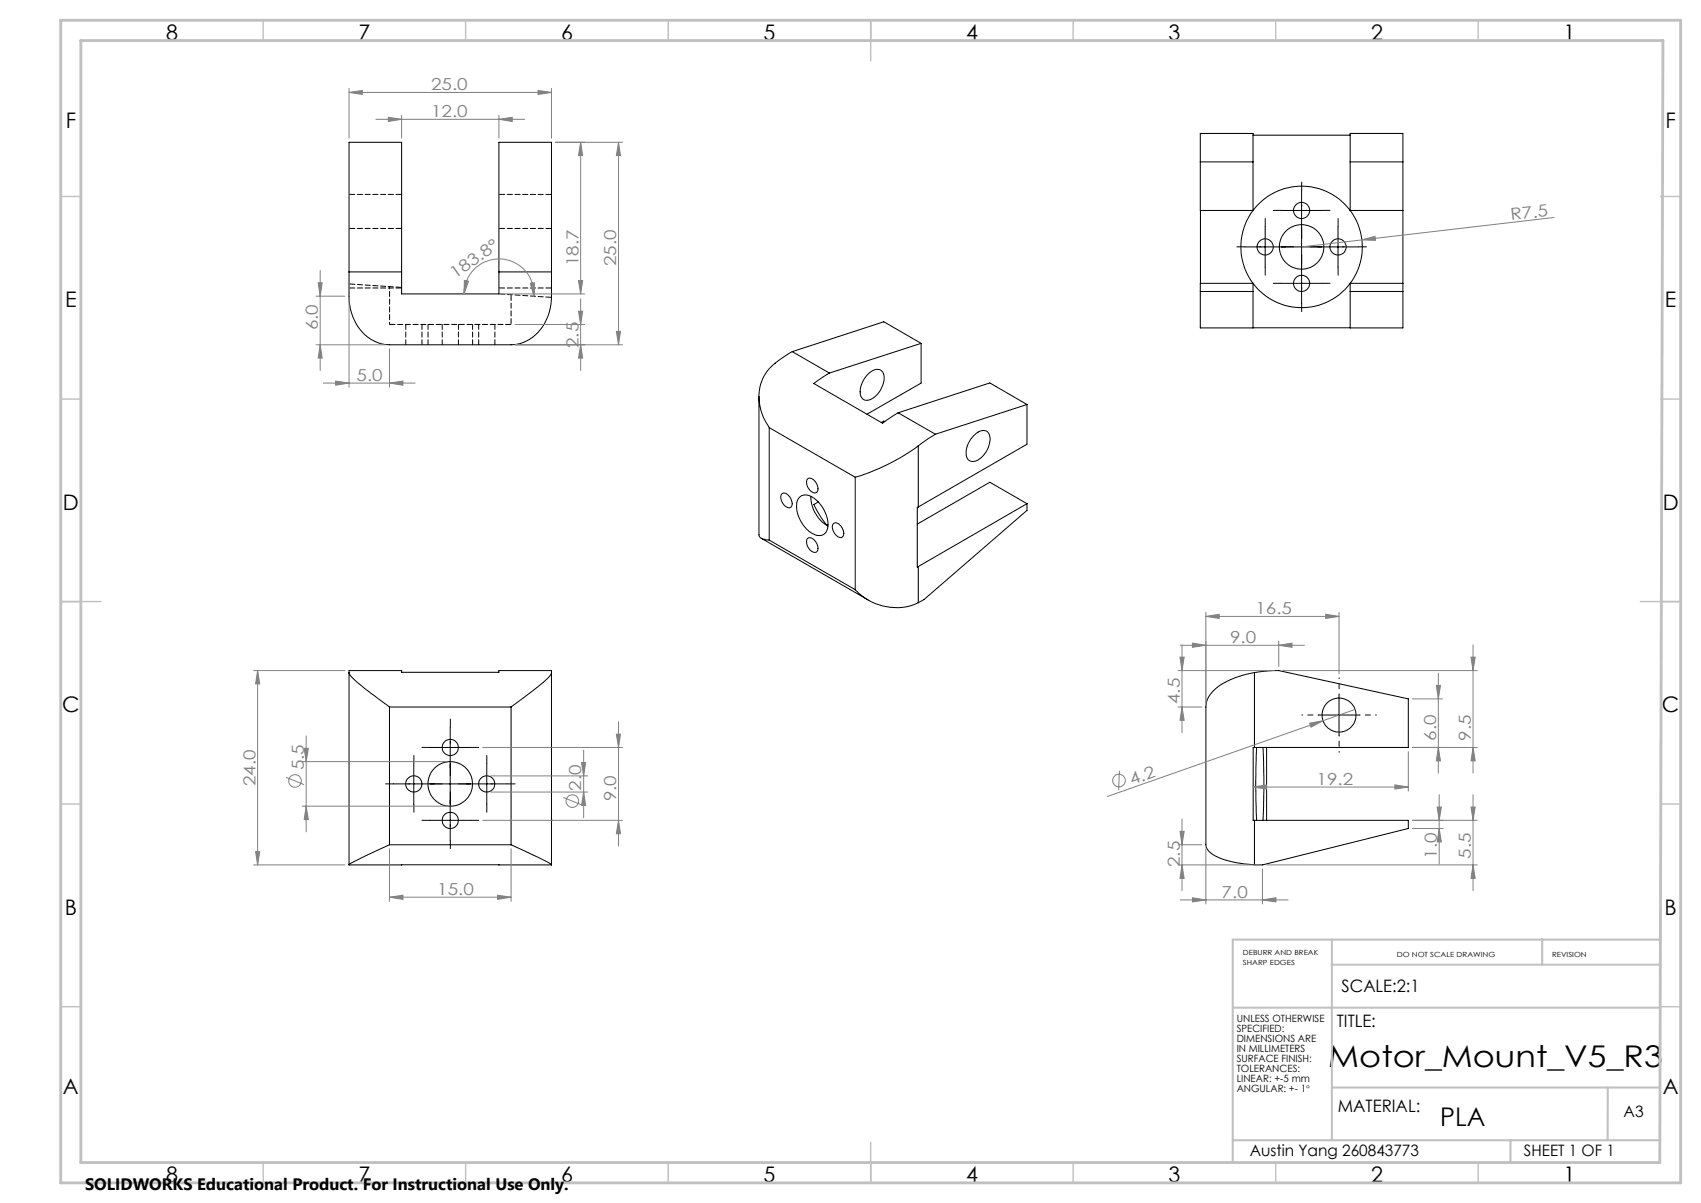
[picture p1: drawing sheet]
<svg xmlns="http://www.w3.org/2000/svg" width="420mm" height="297mm" viewBox="0 0 420 297" stroke-linecap="round" stroke-linejoin="round" font-family="sans-serif">
<g fill="none" stroke="#000" stroke-width=".25">
<path d="M296.4 32.9h13v19.1h-13zM296.4 40h13M309.4 33.4h24M333.4 40h13M296.4 52v18M309.4 52a15 15 0 0 0 0 18M309.4 52a15 15 0 0 1 24 0M312.4 55.9v10.1M316.4 52h10M321.4 47v28M330.4 55.9v10.1M333.4 52a15 15 0 0 1 0 18"/>
<path d="M333.4 52h13M333.4 52v-19.1h13v48.1h-13v-11M86.2 67.1v1.2a27.8 27.8 0 0 0 .9 9.8 10.2 10.2 0 0 0 9.1 7h30a10.6 10.6 0 0 0 9.7-8.9l.2-2 .1-7.1M86.2 67.1v-32h13v32M86.2 67.1h13M99.2 67.1v5.5h24v-5.5M123.2 67.1v-32h13v32M123.2 67.1h13M296.4 70h13v11h-13zM296.4 72h13M307.4 61h28M309.4 70a15 15 0 0 0 24 0"/>
<path d="M316.4 70h10M333.4 70h13M333.4 72h13M187.4 97.9v34.2l.2 .5 .4 .3 1.9 .4M195.6 86.8a17.2 17.2 0 0 0-7.1 6.3 12.3 12.3 0 0 0 1.4 12.5M195.6 86.8l9.2 5.3M204.8 92.1l-3.9 2.6 17 9.8 3.9-2.6M214.3 92.4a2.48 2.48 0 0 1 3.5-.8 4.3 4.3 0 0 1-.5 4.8 3.8 3.8 0 0 1-3.9 2.3 3.2 3.2 0 0 1-.5-4.2zM227.4 84.8v9.8l-13.3 7.7M227.4 84.8l-22.6 7.3M227.4 84.8l-9.2-5.4-22.6 7.4M253.6 99.9l-22.6 7.3"/>
<path d="M253.6 99.9v9.8l-26.9 15.5M253.6 99.9l-9.2-5.4-22.6 7.4M309.4 80.9h24M189.9 105.6l21.3 12.2M189.9 105.6v27.7M199.5 118.2a2.07 2.07 0 0 1 2.4 1.9 1 1 0 0 1 0 1.2 1 1 0 0 1-1.1 .3 2.57 2.57 0 0 1-1.3-3.4zM211.2 117.8v27.8M218.4 104.1l-.2-.1-.6 .3M221.8 101.9l9.2 5.3M226.7 110.1a50.7 50.7 0 0 1-15.5 7.7M226.7 110.1v15.1M231 107.2l-4.3 2.9"/>
<path d="M240.5 107.5a2.48 2.48 0 0 1 3.4-.8 5.1 5.1 0 0 1-1.3 6 2.6 2.6 0 0 1-3.6 .8 5 5 0 0 1 1.5-6zM188 132.9l26.3 15.2M189.9 133.3l21.3 12.3M193.1 121.9a1.81 1.81 0 0 1 2.3 1.5 1.16 1.16 0 0 1 .2 1.2 1.16 1.16 0 0 1-.9 .8 2.72 2.72 0 0 1-1.7-3.4zM197.4 122.8a2.72 2.72 0 0 1 3.6 .2 8.2 8.2 0 0 1 3.3 7.7 2.29 2.29 0 0 1-3.7 1 8.1 8.1 0 0 1-3.7-8zM199.5 132.9a2.08 2.08 0 0 1 2.4 1.9 1.06 1.06 0 0 1-.9 1.6 2.54 2.54 0 0 1-1.5-3.5zM200.2 122.6a8.3 8.3 0 0 0 4.2 7.3M202 123.9l-1.1 .7 1.9 3.3 1.4 1.8M205.7 129.4a1.4 1.4 0 0 1 2.1 .8 1.57 1.57 0 0 1-.2 2.5 2.6 2.6 0 0 1-1.9-3.3zM226.7 125.2l-.2 .1v14.7l.2-.1M226.7 139.9v8.9M253.6 124.4v1.6l-25.5 22-1.4 .8"/>
<path d="M253.6 124.4l-9.2-5.3-17.9 10.3M253.6 124.4l-26.9 15.5M211.2 145.6a13.6 13.6 0 0 0 15.5 3.2M86.2 166a9 9 0 0 0 3.3 3.5l6.7 5.1M86.2 166v-.4h13v.4h24v-.4h13v.4M86.2 166v47.5M96.2 174.6v34M96.2 174.6h30M111.2 179.5v28M126.2 174.6v34M136.2 166a9 9 0 0 1-3.4 3.5l-6.6 5.1M136.2 166v47.5"/>
<path d="M309.7 166a19.5 19.5 0 0 0-10.2 4.6l-.5 .6a5.2 5.2 0 0 0-1.3 3.4v34a4.3 4.3 0 0 0 3 3 25.8 25.8 0 0 0 9 1.9M309.7 166l3.6-.4h2.4l32 6.9v12h-38M309.7 166v18.5M325.6 176.5h10M330.6 171.6v9.9M97.2 193.5h28M102.2 188.6v9.9M106.2 184.5h10M120.2 188.6v9.9M136.2 184.5h.1M309.7 184.5h-.3v18h.3M310.3 184.5l-.2 8.1 .2 9.9"/>
<path d="M311.9 184.5l.2 7.1-.2 10.9M312.7 184.5v18M86.2 213.5h.1M86.2 213.5h50M96.2 208.6l-6.3 2.9-3.7 2M96.2 208.6h30M99.2 213.5h.1M106.2 202.5h10M123.2 213.5h.1M126.2 208.6l6.6 3 3.4 1.9M136.2 213.5h.1M136.2 202.5h.1"/>
<path d="M309.7 202.5h38v2l-36 9h-2M309.7 202.5v11"/>
<circle cx="321.4" cy="52" r="2"/>
<circle cx="312.4" cy="61" r="2"/>
<circle cx="321.4" cy="70" r="2"/>
<circle cx="321.4" cy="61" r="5.5"/>
<circle cx="330.4" cy="61" r="2.01"/>
<circle cx="330.6" cy="176.5" r="4.2"/>
<circle cx="102.2" cy="193.5" r="2"/>
<circle cx="111.2" cy="193.5" r="5.5"/>
<circle cx="111.2" cy="184.5" r="2"/>
<circle cx="120.2" cy="193.5" r="2"/>
<circle cx="111.2" cy="202.5" r="2.01"/>
</g>
<path d="M86.2 56.4h13M99.2 48h-13M123.2 56.4h13M136.2 48h-13M86.2 71.1h13M123.2 71.1h13M96.2 80.1h30" fill="none" stroke="#000" stroke-width=".25" stroke-dasharray="1.3 .6" stroke-dashoffset="-.1"/>
<path d="M86.2 70.1l13 .9M123.2 72.6l13 .8M126.2 80.1v-7.3" fill="none" stroke="#000" stroke-width=".25" stroke-dasharray="1.3 .6" stroke-dashoffset="-.2"/>
<path d="M96.2 70.8v9.3" fill="none" stroke="#000" stroke-width=".25" stroke-dasharray="1.3 .6" stroke-dashoffset=".7"/>
<path d="M100.2 80.1v5M104.2 85.1v-5M105.7 80.1v5M109.2 80.1v5M113.2 85.1v-5M116.7 85.1v-5M118.2 80.1v5M122.2 85.1v-5" fill="none" stroke="#000" stroke-width=".25" stroke-dasharray="1.3 .6"/>
<g fill="none" stroke="#808080" stroke-width=".25">
<path d="M86.2 22.8l3.3-.5v1zM86.2 21.8v12.3M86.2 22.8h50M92.8 29.5h36.7M95.9 29l3.3 .5-3.3 .5zM99.2 28.5v5.6M123.2 29.5l3.3-.5v1zM123.2 28.5v5.6M132.9 22.3l3.3 .5-3.3 .5zM136.2 21.8v12.3M137.2 35.1h16.5M143.4 35.1v37.5"/>
<path d="M143.4 35.1l.5 3.3h-1.1zM152.7 35.1v50M152.7 35.1l.5 3.3h-1zM336.3 59.2l3.2-.9 .1 1zM336.3 59.2l-14.9 1.8M383.7 53.7l-47.4 5.5M78.1 73.1h7.1M78.6 69.8h1l-.5 3.3zM79.1 66.8v24.7M86.2 68.1v27.5M114.6 72.6a8.6 8.6 0 0 1 8.9-8.7 8.6 8.6 0 0 1 8.3 9.3M114.7 69.2l1 .2-1.1 3.2z"/>
<path d="M124.2 72.6h20.2M131 69.9l1-.1-.2 3.4zM142.8 76.8h1.1l-.5 3.3zM142.8 69.3h1.1l-.5 3.3zM143.4 73.8v17.7M78.1 85.1h17.1M79.1 85.1l.5 3.3h-1zM79.8 94.6h22.7M82.9 94.1l3.3 .5-3.3 .5zM96.2 94.6l3.3-.5v1zM96.2 86.1v9.5M127.2 85.1h26.5"/>
<path d="M127.2 80.1h17.2M143.4 85.1l.5 3.3h-1.1zM152.2 81.8h1l-.5 3.3zM291.4 159.3h30.7M291.9 159.2v21.7M294.4 158.8l3.3 .5-3.3 .5zM297.7 152.2l3.3-.5v1zM297.7 151.2v22.3M297.7 152.2h32.9M315.7 159.3l3.3-.5v1zM315.7 158.3v6.2M327.3 151.7l3.3 .5-3.3 .5z"/>
<path d="M330.6 151.2v15.1M363.7 159.2v31.7M62.6 165.6h22.6M63.6 165.6v47.9M63.6 165.6l.5 3.2h-1zM152.7 178.2v30.7M290.9 165.6h23.8M290.9 174.6h5.8M291.4 162.2h1l-.5 3.4zM291.9 174.6l.5 3.2h-1zM316.7 165.6h48M323.4 178.5l3.3-.6-3 1.6z"/>
<path d="M334.6 175.2l-61.2 21.4M348.7 172.5h7.5M354.6 169.2h1.1l-.6 3.3zM355.1 166.2v24.7M363.2 162.2h1l-.5 3.4zM70.6 191.9l4.5 1.8M74.6 188h35.6M74.6 199h35.6M75.1 184.7h1l-.5 3.3zM75.6 181.7v23.7M75.6 199l.5 3.3h-1zM119.2 184.5h34.5"/>
<path d="M121.2 191.6h23.9M121.2 195.5h23.9M139.1 196.9l4.4 1.8M143.6 188.2h1l-.5 3.4zM144.1 195.5l.5 3.4h-1zM144.1 185.2v16.7M152.2 181.3h1l-.5 3.2zM276.4 190.3l-.2 4.8M309.4 194.3l3.3-.5v1zM309.4 194.3h38.3M344.4 193.8l3.3 .5-3.3 .5zM347.7 185.6v9.7"/>
<path d="M348.7 184.5h16M354.9 199.2h1l-.5 3.3zM355.1 184.5l.6 3.4h-1.1zM355.4 196.2v17.1M363.2 199.2h1l-.5 3.3zM363.7 196.2v23.7M363.7 184.5l.5 3.4h-1zM62.6 213.5h22.6M63.1 210.3h1l-.5 3.2zM96.2 209.5v13M119.2 202.5h34.5M126.2 209.5v13"/>
<path d="M152.7 202.5l.5 3.3h-1zM290.9 213.5h19.8M290.9 208.6h5.8M291.4 205.2h1l-.5 3.4zM291.9 202.2v17.7M291.9 213.5l.5 3.3h-1zM297.7 209.5v13.7M311.7 214.6v8.6M312.7 213.5h52M348.7 202.5h16M348.7 204.5h7.7M355.4 204.5l.5 3.4h-1z"/>
<path d="M363.7 213.5l.5 3.3h-1zM96.2 221.5l3.3-.5v1zM96.2 221.5h30M122.9 221l3.3 .5-3.3 .5zM291.4 222.2h26.7M294.4 221.6l3.3 .6-3.3 .5zM311.7 222.2l3.3-.6v1.1z"/>
<circle cx="72.8" cy="192.8" r="1.55"/>
<circle cx="141.3" cy="197.8" r="1.55"/>
<circle cx="276.3" cy="192.7" r="1.54"/>
</g>
<g fill="none" stroke="#000" stroke-width=".25" stroke-dasharray="15.2 1.3 1.3 1.3">
<path d="M312.4 55.9v-2M316.4 51.9h-2M321.4 46.9v-2M321.4 56.9v2M321.4 50.9v-.5M326.4 51.9h2M330.4 55.9v-2M307.4 60.9h-2M311.4 60.9h-.5M312.4 65.9v2M316.4 69.9h-2M317.4 60.9h2"/>
<path d="M321.4 64.9v-2M321.4 74.9v2M321.4 70.9v.5M325.4 60.9h-2M326.4 69.9h2M330.4 65.9v2M331.4 60.9h.5M335.4 60.9h2M111.2 179.5v-2M97.2 193.5h-2M101.2 193.5h-.5M102.2 188.5v-2"/>
<path d="M102.2 198.5v2M106.2 184.5h-2M107.2 193.5h2M111.2 197.5v-2M111.2 189.5v2M111.2 183.5v-.5M115.2 193.5h-2M116.2 184.5h2M120.2 188.5v-2M120.2 198.5v2M121.2 193.5h.5M125.2 193.5h2"/>
<path d="M106.2 202.5h-2M111.2 207.5v2M111.2 203.5v.5M116.2 202.5h2"/>
</g>
<path d="M325.6 176.5h-4.2M330.6 171.5v-4.2M335.6 176.5h4.2M330.6 181.5v4.2" fill="none" stroke="#000" stroke-width=".25" stroke-dasharray="15.2 1.3 1.3 1.3" stroke-dashoffset="15"/>
<g fill="none" stroke="#c0c0c0" stroke-width=".35">
<path d="M65 5v5M115 5v5M165 5v5M215 5v10M265 5v5M315 5v5M365 5v5M15 48.5h5M410 48.5h5M15 98.5h5M410 98.5h5M15 148.5h10"/>
<path d="M405 148.5h10M15 198.5h5M410 198.5h5M15 248.5h5M410 248.5h5M65 287v5M115 287v5M165 287v5M215 282v10M265 287v5M315 287v5M365 287v5"/>
</g>
<path d="M328.8 238.2h81.2M328.9 231.9v49.6M380.8 231.8v6.4M410 232h-105.6v55M304.4 248.8h105.6M328.9 268.5h81M397 268.5l-.1 13M304.4 281.5h105.6M373 281.5v5.5" fill="none" stroke="#c0c0c0" stroke-width=".5"/>
<path d="M15 5h400v287h-400zM20 10h390.6l-.8 277h-389.8z" fill="none" stroke="#c0c0c0" stroke-width=".7"/>
<g fill="#808080">
<path d="M336.3 59.2l3.2-.9 .1 1z"/>
<path d="M323.4 178.5l3.3-.6-3 1.6z"/>
<path d="M327.3 151.7l3.3 .5-3.3 .5zM297.7 152.2l3.3-.5v1zM311.7 222.2l3.3-.6v1.1zM294.4 221.6l3.3 .6-3.3 .5zM96.2 94.6l3.3-.5v1zM82.9 94.1l3.3 .5-3.3 .5z"/>
<path d="M96.2 221.5l3.3-.5v1zM122.9 221l3.3 .5-3.3 .5zM309.4 194.3l3.3-.5v1zM344.4 193.8l3.3 .5-3.3 .5zM294.4 158.8l3.3 .5-3.3 .5zM315.7 159.3l3.3-.5v1zM95.9 29l3.3 .5-3.3 .5zM123.2 29.5l3.3-.5v1zM86.2 22.8l3.3-.5v1zM132.9 22.3l3.3 .5-3.3 .5z"/>
<path d="M114.7 69.2l1 .2-1.1 3.2zM131 69.9l1-.1-.2 3.4z"/>
<path d="M355.1 184.5l.6 3.4h-1.1zM354.6 169.2h1.1l-.6 3.3zM355.4 204.5l.5 3.4h-1zM354.9 199.2h1l-.5 3.3zM291.9 213.5l.5 3.3h-1zM291.4 205.2h1l-.5 3.4zM79.1 85.1l.5 3.3h-1zM78.6 69.8h1l-.5 3.3z"/>
<path d="M63.6 165.6l.5 3.2h-1zM63.1 210.3h1l-.5 3.2zM143.6 188.2h1l-.5 3.4zM144.1 195.5l.5 3.4h-1zM152.2 181.3h1l-.5 3.2zM152.7 202.5l.5 3.3h-1zM75.1 184.7h1l-.5 3.3zM75.6 199l.5 3.3h-1zM363.2 199.2h1l-.5 3.3zM363.7 213.5l.5 3.3h-1zM363.2 162.2h1l-.5 3.4zM363.7 184.5l.5 3.4h-1zM291.4 162.2h1l-.5 3.4zM291.9 174.6l.5 3.2h-1zM142.8 76.8h1.1l-.5 3.3zM143.4 85.1l.5 3.3h-1.1zM143.4 35.1l.5 3.3h-1.1zM142.8 69.3h1.1l-.5 3.3zM152.7 35.1l.5 3.3h-1zM152.2 81.8h1l-.5 3.3z"/>
</g>
<text font-size="7.4" x="328" y="263.3">Motor_Mount_V5_R3</text>
<text font-size="6.3" x="355.6" y="278">PLA</text>
<g font-size="5.3">
<text x="41" y="9.9">8</text>
<text x="88.5" y="9.9">7</text>
<text x="138.5" y="9.9">6</text>
<text x="188.5" y="9.9">5</text>
<text x="238.5" y="9.9">4</text>
<text x="288.5" y="9.9">3</text>
<text x="338.5" y="9.9">2</text>
<text x="386" y="9.9">1</text>
<text x="16.2" y="31.6">F</text>
<text x="411.2" y="31.6">F</text>
<text x="16.1" y="75.9">E</text>
<text x="411.1" y="75.9">E</text>
<text x="15.5" y="125.9">D</text>
<text x="410.5" y="125.9">D</text>
<text x="15.4" y="175.9">C</text>
<text x="410.4" y="175.9">C</text>
<text x="16" y="225.9">B</text>
<text x="411" y="225.9">B</text>
<text x="15.5" y="270.1">A</text>
<text x="410.5" y="270.1">A</text>
<text x="41" y="291.9">8</text>
<text x="88.5" y="291.9">7</text>
<text x="138.5" y="291.9">6</text>
<text x="188.5" y="291.9">5</text>
<text x="238.5" y="291.9">4</text>
<text x="288.5" y="291.9">3</text>
<text x="338.5" y="291.9">2</text>
<text x="386" y="291.9">1</text>
</g>
<g font-size="4.2">
<text x="331.3" y="244.9">SCALE:2:1</text>
<text x="330.1" y="253.5">TITLE:</text>
<text x="330.3" y="274.5">MATERIAL:</text>
</g>
<g font-size="4.1" fill="#808080">
<text x="106.4" y="22.2">25.0</text>
<text x="106.4" y="28.9">12.0</text>
<text x="373.1" y="54.3" transform="rotate(-7 373.1 54.3)">R7.5</text>
<text x="142.8" y="65.7" transform="rotate(-90 142.8 65.7)">18.7</text>
<text x="152.1" y="65.7" transform="rotate(-90 152.1 65.7)">25.0</text>
<text x="112.4" y="68.9" transform="rotate(-35 112.4 68.9)">183.8°</text>
<text x="78.5" y="81.6" transform="rotate(-90 78.5 81.6)">6.0</text>
<text x="142.8" y="85.9" transform="rotate(-90 142.8 85.9)">2.5</text>
<text x="88" y="94">5.0</text>
<text x="310" y="151.6">16.5</text>
<text x="303.7" y="158.7">9.0</text>
<text x="291.3" y="173.8" transform="rotate(-90 291.3 173.8)">4.5</text>
<text x="354.6" y="182.8" transform="rotate(-90 354.6 182.8)">6.0</text>
<text x="363.2" y="182.8" transform="rotate(-90 363.2 182.8)">9.5</text>
<text x="75" y="190.2" transform="rotate(-90 75 190.2)">5.5</text>
<text x="63.1" y="194.2" transform="rotate(-90 63.1 194.2)">24.0</text>
<text x="143.5" y="195.2" transform="rotate(-90 143.5 195.2)">2.0</text>
<text x="152.1" y="197.8" transform="rotate(-90 152.1 197.8)">9.0</text>
<text x="279.4" y="193.9" transform="rotate(-19 279.4 193.9)">4.2</text>
<text x="325.1" y="193.7">19.2</text>
<text x="291.3" y="214.1" transform="rotate(-90 291.3 214.1)">2.5</text>
<text x="354.8" y="212" transform="rotate(-90 354.8 212)">1.0</text>
<text x="363.2" y="212" transform="rotate(-90 363.2 212)">5.5</text>
<text x="108" y="220.9">15.0</text>
<text x="301.6" y="221.6">7.0</text>
</g>
<text font-size="4.1" x="21" y="293.7">SOLIDWORKS Educational Product. For Instructional Use Only.</text>
<g font-size="3.9">
<text x="400.9" y="275.8">A3</text>
<text x="308.6" y="285.5">Austin Yang 260843773</text>
<text x="376.3" y="285.5">SHEET 1 OF 1</text>
</g>
<g font-size="2.5">
<text x="305.4" y="252.3">UNLESS OTHERWISE</text>
<text x="305.4" y="254.7">SPECIFIED:</text>
<text x="305.4" y="257.2">DIMENSIONS ARE</text>
<text x="305.4" y="259.7">IN MILLIMETERS</text>
<text x="305.4" y="262.1">SURFACE FINISH:</text>
<text x="305.4" y="264.6">TOLERANCES:</text>
<text x="305.4" y="267.1">LINEAR: +-5 mm</text>
<text x="305.4" y="269.6">ANGULAR: +- 1°</text>
</g>
<g font-size="1.7">
<text x="306.9" y="235.8">DEBURR AND BREAK</text>
<text x="306.9" y="238.3">SHARP EDGES</text>
<text x="344.9" y="236.3">DO NOT SCALE DRAWING</text>
<text x="383.2" y="236.3">REVISION</text>
</g>
</svg>
